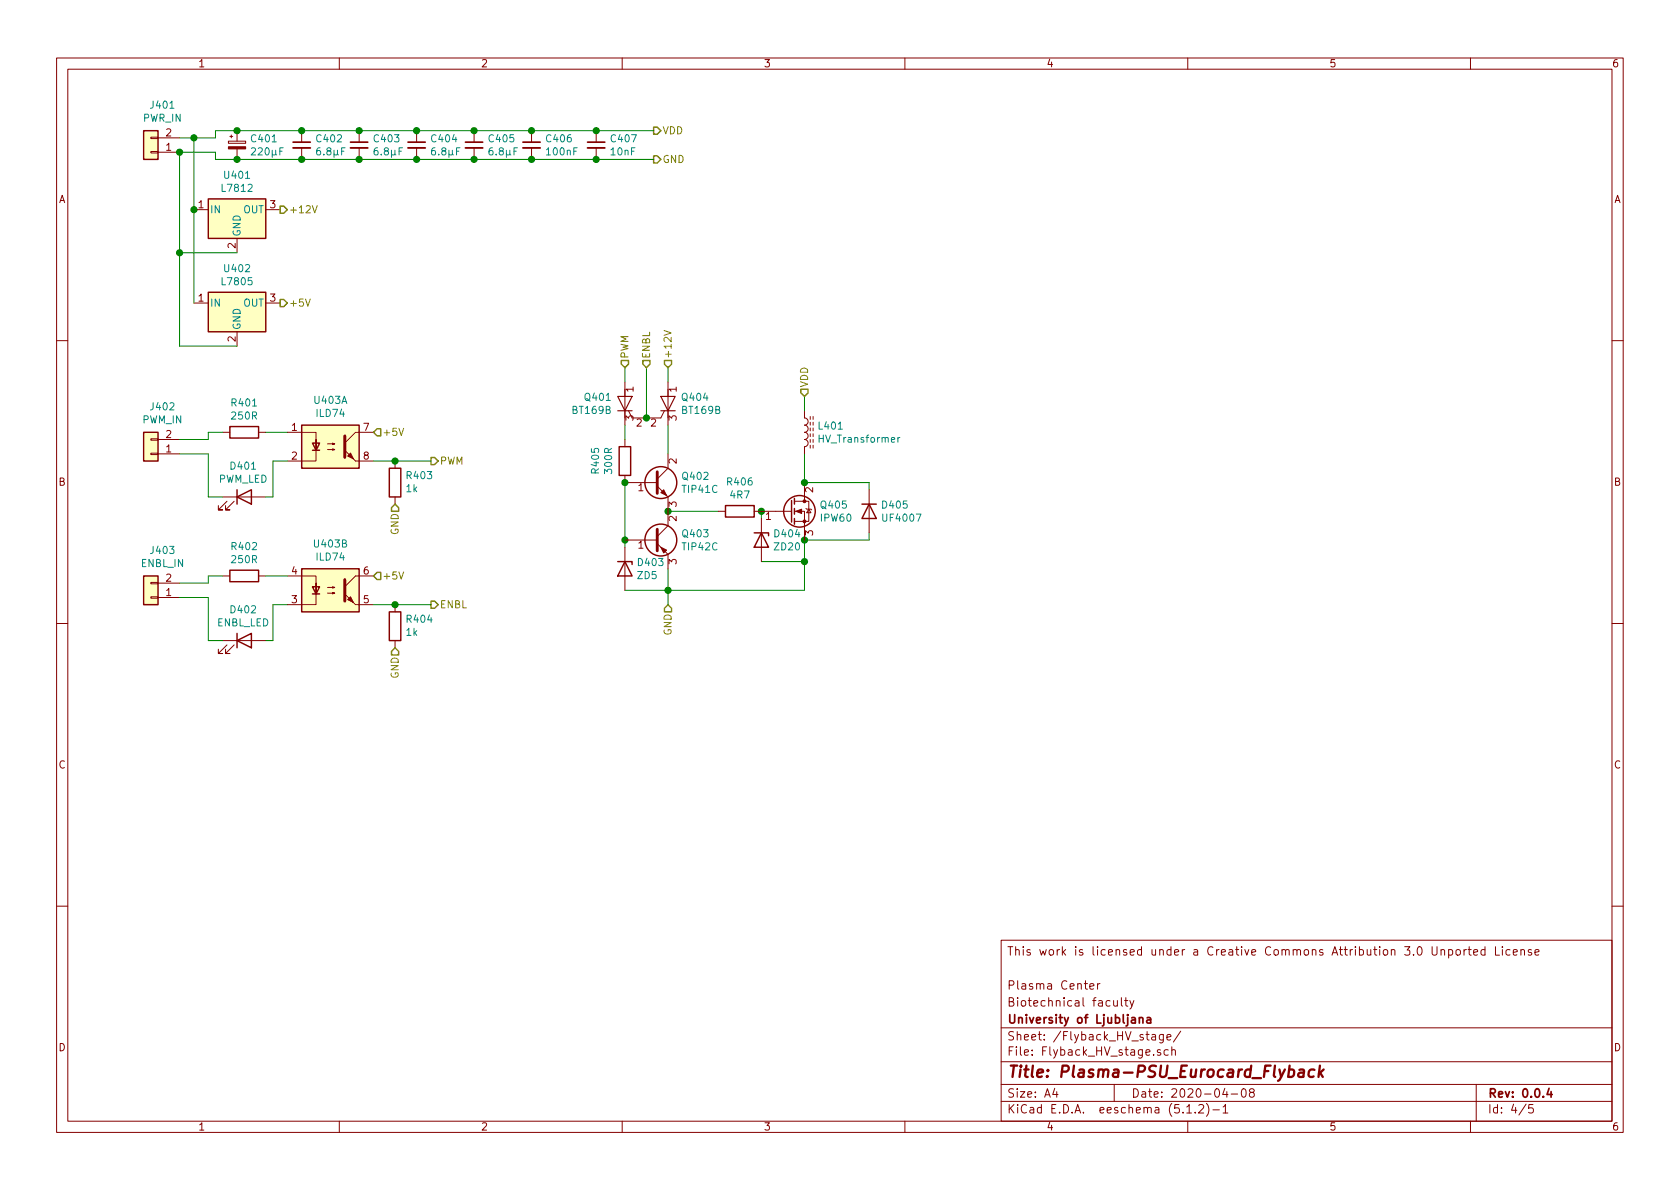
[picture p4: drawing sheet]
<svg xmlns="http://www.w3.org/2000/svg" width="297mm" height="210mm" viewBox="0 0 297 210" stroke-linecap="round" stroke-linejoin="round" font-family="sans-serif">
<g fill="none" stroke="#840000" stroke-width=".18">
<path d="M10 10.3h277v189.9h-277zM12 12.2h273v186.1h-273zM60 10.3v1.9M110 10.3v1.9M160 10.3v1.9M210 10.3v1.9M260 10.3v1.9M26.7 24.3h1.2v.2h-1.2zM26.7 26.8h1.2v.2h-1.2zM27.9 26.9h3.8M27.9 24.4h3.8M34.3 37.1h2.5"/>
<path d="M40.4 25h3v.3h-3zM40.6 24.1h.5M40.9 23.9v.5M41.9 23.1v1.9M41.9 26.3v1.9M47 37.1h2.5M53.3 23.1v2M53.3 26.2v2M63.5 23.1v2M63.5 26.2v2M73.7 23.1v2M73.7 26.2v2"/>
<path d="M83.8 23.1v2M83.8 26.2v2M94 23.1v2M94 26.2v2M105.4 23.1v2M105.4 26.2v2M34.3 53.6h2.5M41.9 42.2v2.5M41.9 58.7v2.5M47 53.6h2.5M10 60.2h2M26.7 77.6h1.2v.2h-1.2z"/>
<path d="M27.9 77.7h3.8M39.4 76.4h1.2M45.7 76.4h1.3M50.8 76.4h5.1v2M55.9 79.6v-1.9v3.8h-5.1M57.9 79.5h1.3l-.4 .1v-.2l.4 .1M57.9 78.5h1.3l-.4 .1v-.2l.4 .1M66 76.4h-3.1l-1.9 2M110.5 67.6v7.6M110.5 77.7v1.3M111.1 72.6l.7 1.3h5l.7-1.3M118.1 67.6v7.6"/>
<path d="M142.2 72.6v1.3a.63 .63 0 0 1 .7 .6 .63 .63 0 0 1-.7 .7 .63 .63 0 0 1 .7 .6 .63 .63 0 0 1-.7 .6 .63 .63 0 0 1 .7 .7 .63 .63 0 0 1-.7 .6 .63 .63 0 0 1 .7 .7 .63 .63 0 0 1-.7 .6v1.3M143.3 73.7v.5M143.3 74.7v.5M143.3 75.7v.5M143.3 76.7v.5M143.3 77.7v.5M143.3 78.7v.5M143.8 73.7v.5M143.8 74.7v.5M143.8 75.7v.5M143.8 76.7v.5M143.8 77.7v.5"/>
<path d="M143.8 78.7v.5M285 60.2h2M26.7 80.1h1.2v.3h-1.2zM27.9 80.3h3.8M39.4 87.9h7.6M40.1 88.6l-1.5 1.6h.8h-.8v-.8M41.4 88.6l-1.5 1.6h.7h-.7v-.8M62.9 81.5h3.1M69.8 81.5v1.3M69.8 87.9v1.2M110.5 84.1v1.2h5.7M110.5 96.8v7.6"/>
<path d="M110.5 95.5h5.7M116.2 86l1.9 1.9v5.1l-1.9 1.9M116.2 96.1l1.9 1.9v2.6M118.1 80.3v2.5l-1.9 1.9M127 90.4h1.3M133.3 90.4h6.7M134.6 91.7v7.6M140.5 90.4h1.7v5.1M140.5 88.6h2.5v3.6h-2.5M142.2 85.3v3.3M142.5 89.9l.1 .1h.8l.1 .2M143 90l.4 .7h-.8z"/>
<path d="M153.7 86.6v7.6M10 110.3h2M26.7 103h1.2v.2h-1.2zM26.7 105.5h1.2v.3h-1.2zM27.9 105.7h3.8M27.9 103.1h3.8M39.4 101.8h1.2M39.4 113.3h7.6M40.1 114l-1.5 1.6h.8h-.8v-.8M41.4 114l-1.5 1.6h.7h-.7v-.8M45.7 101.8h1.3M50.8 101.8h5.1v2"/>
<path d="M55.9 105v-1.9v3.8h-5.1M57.9 104.9h1.3l-.4 .1v-.2l.4 .1M57.9 103.9h1.3l-.4 .1v-.2l.4 .1M62.9 106.9h3.1M66 101.8h-3.1l-1.9 2M69.8 106.9v1.3M69.8 113.3v1.2M285 110.3h2M10 160.2h2M177 166.3h108v32h-108zM192.7 174.4l.7-.1-.1-.3-.4-.1-.2 .2 .1 .7h.5M194.1 173.9v1"/>
<path d="M194.5 173.9l-.3 .1-.1 .2M196.9 176.9v.8a.39 .39 0 0 0 .7 .1M197.6 176.9v1M198.3 176.4v1.3l.2 .2M198.8 176.9h.6M199.1 176.4v1.3l.3 .2M199.8 176.9l.3 1M200.5 176.9l-.5 1.4-.2 .1M254.8 168l.2-.1 .3 .1 .1 .9M254.8 167.9v1M256.1 168l.5-.1 .2 .3-.1 .6h-.6M256.1 167.9v1.5"/>
<path d="M257.5 168l.2-.1 .4 .1v.8l-.2 .1-.4-.1zM258.9 167.9v1M259.3 167.9l-.3 .1-.1 .2M259.6 167.9h.5M259.8 167.4v1.3l.3 .2M260.6 168.4l.7-.1-.1-.3-.4-.1-.2 .2v.7h.6M262.6 168l-.5-.1-.3 .3 .2 .6h.6M262.6 167.4v1.5M264.4 167.4v1.5h.7M265.6 167.4v.2M265.6 167.9v1M267 168l-.5-.1-.2 .3v.6l.2 .1 .5-.1"/>
<path d="M267.6 168.4l.7-.1-.1-.3-.4-.1-.2 .2v.7h.6M268.9 168l.2-.1 .4 .1v.9M268.9 167.9v1M270.8 168l-.4-.1-.2 .2 .1 .2 .5 .2v.3h-.6M271.4 168.4l.7-.1v-.3l-.5-.1-.2 .2 .1 .7h.6M285 160.2h2M60 198.3v1.9M110 198.3v1.9M160 198.3v1.9M177 194.8h108M177 191.8h108M177 187.8h108"/>
<path d="M177 181.8h108M186.5 192.5l-.4 1h1M186.8 193v1M197 191.8v3M203.7 183h.6v.9M204.3 183.3l-.5 .1-.2 .2 .2 .3 .5-.1M205.2 185.7l-.4-.1-.2 .2 .1 .2 .5 .2v.3h-.6M205.7 182.9v1.2l-.3 .3-.3-.1M205.7 183l-.4-.1-.3 .3 .1 .6h.6M206.3 183.4l.7-.1v-.3l-.4-.1-.3 .2 .1 .7h.6M206.6 185.7l-.5-.1-.3 .3 .1 .6 .2 .1 .5-.1M207.2 185.7l.2-.1 .3 .1 .1 .9"/>
<path d="M207.2 185.1v1.5M208.8 182.3l-1.3 2M209.8 195.8l.5-.5v1.5M209.8 196.8h.9M210 198.3v1.9M211.3 196.7v.1M212 195.5l.2-.2h.3l.3 .5-.9 1h.9M213.3 195.1a1.71 1.71 0 0 1 0 2.3M214.5 196.3h1.1M216.3 195.8l.4-.5v1.5M216.3 196.8h.8M216.6 192.5l-.4 1h.9"/>
<path d="M216.9 193v1M217.7 193.5h1.1M219.6 192.7l.4-.2a.94 .94 0 0 1 0 1.5 .82 .82 0 0 1-.4-1.3zM221.2 193.2l-.3-.3 .1-.2 .2-.2 .4 .1 .2 .2-.1 .2-.6 .2a.48 .48 0 0 0-.1 .7l.2 .1 .5-.1a.48 .48 0 0 0-.1-.7h-.1M260 198.3v1.9M261 191.8v6.5M269.8 195.2l-1.2 2M271 195.3h-.7v.7l.2-.1 .5 .1 .1 .2-.1 .5-.2 .1-.5-.1"/>
</g>
<path d="M51.8 25.1h3.1M62 25.1h3M72.1 25.1h3.1M82.3 25.1h3M92.5 25.1h3M103.9 25.1h3M201.4 179.9v1M201.4 180.1l.3-.2 .3 .1 .1 .9M202.8 180h.6l.1 .9M203.5 180.3l-.6 .1a.29 .29 0 0 0-.2 .2 .29 .29 0 0 0 .2 .3l.6-.1M273.9 192.5l-.4 1h.9M274.2 193v1" fill="none" stroke="#840000" stroke-width=".3"/>
<path d="M229.7 189.2h.8l.1 .2-.2 1M230.6 189.6l-.7 .1a.4 .4 0 0 0-.4 .3 .4 .4 0 0 0 .3 .4l.7-.1M232.4 189.2a.68 .68 0 0 0-1 .3l-.1 .6 .2 .2 .2 .1 .6-.1M233.4 188.4l-.3 2M233.4 189.7l.5 .7M234 189.1l-.8 .8" fill="none" stroke="#840000" stroke-width=".41"/>
<g fill="#008400" stroke="#008400" stroke-width=".25">
<circle cx="142.2" cy="99.3" r=".51"/>
<circle cx="118.1" cy="104.4" r=".51"/>
<circle cx="142.2" cy="95.5" r=".51"/>
<circle cx="134.6" cy="90.4" r=".51"/>
<circle cx="118.1" cy="90.4" r=".51"/>
<circle cx="110.5" cy="95.5" r=".51"/>
<circle cx="142.2" cy="85.3" r=".51"/>
<circle cx="41.9" cy="23.1" r=".51"/>
<circle cx="41.9" cy="28.2" r=".51"/>
<circle cx="105.4" cy="23.1" r=".51"/>
<circle cx="105.4" cy="28.2" r=".51"/>
<circle cx="110.5" cy="85.3" r=".51"/>
<circle cx="114.3" cy="73.9" r=".51"/>
<circle cx="53.3" cy="23.1" r=".51"/>
<circle cx="53.3" cy="28.2" r=".51"/>
<circle cx="63.5" cy="23.1" r=".51"/>
<circle cx="63.5" cy="28.2" r=".51"/>
<circle cx="73.7" cy="23.1" r=".51"/>
<circle cx="73.7" cy="28.2" r=".51"/>
<circle cx="83.8" cy="23.1" r=".51"/>
<circle cx="83.8" cy="28.2" r=".51"/>
<circle cx="94" cy="23.1" r=".51"/>
<circle cx="94" cy="28.2" r=".51"/>
<circle cx="34.3" cy="24.4" r=".51"/>
<circle cx="31.8" cy="26.9" r=".51"/>
<circle cx="34.3" cy="37.1" r=".51"/>
<circle cx="31.8" cy="44.7" r=".51"/>
<circle cx="69.9" cy="81.5" r=".51"/>
<circle cx="69.9" cy="106.9" r=".51"/>
</g>
<g fill="none" stroke="#008400" stroke-width=".18">
<path d="M34.3 24.4v29.2M115.6 23.1h-77.5v1.3h-6.4M115.6 28.2h-77.5v-1.3h-6.4v34.3h10.2M31.7 44.7h10.2M39.4 76.4h-2.6v1.3h-5.1M47 76.4h3.8M110.5 65v2.6M110.5 75.2v2.5M114.3 65v8.9M118.1 65v2.6M118.1 75.2v5.1M142.2 70.1v2.5"/>
<path d="M31.7 80.3h5.1v7.6h2.6M50.8 81.5h-2.5v6.4h-1.3M66 81.5h10.2M110.5 85.3v11.5M118.1 90.4h8.9M134.6 99.3h7.6M134.6 90.4v1.3M142.2 80.3v5h11.5v1.3M153.7 94.2v1.3h-11.5v8.9h-31.7M31.7 105.7h5.1v7.6h2.6M39.4 101.8h-2.6v1.3h-5.1M47 101.8h3.8"/>
<path d="M50.8 106.9h-2.5v6.4h-1.3M66 106.9h10.2M118.1 100.6v6.3"/>
</g>
<g fill="none" stroke="#840000" stroke-width=".25">
<path d="M25.4 23.1h2.5v5.1h-2.5zM36.8 35.2h10.2v7h-10.2zM36.8 51.7h10.2v7h-10.2zM25.4 76.4h2.5v5.1h-2.5zM40.6 75.4h5.1v2.1h-5.1zM53.3 75.2h10.2v7.6h-10.2zM55.2 78.4h1.3l-.6 1.2zM55.2 79.6h1.3M109.5 79h2v5.1h-2zM41.9 87.9l2.5-1.3v2.5zM41.9 86.6v2.5M68.8 82.8h2.1v5.1h-2.1z"/>
<path d="M109.2 99.3h2.6v.5M110.5 99.3l1.3 2.5h-2.6zM128.3 89.4h5v2h-5zM133.3 94.2h2.6v.5M134.6 94.2l1.3 2.6h-2.6zM140 88.5v3.8M140.5 88.1v1M140.5 89.9v1M140.5 91.7v1M152.4 89.1h2.5M153.7 89.1l1.2 2.6h-2.5zM25.4 101.8h2.5v5.1h-2.5z"/>
<path d="M40.6 100.8h5.1v2.1h-5.1zM41.9 113.3l2.5-1.3v2.5zM41.9 112v2.5M53.3 100.6h10.2v7.6h-10.2zM55.2 103.8h1.3l-.6 1.2zM55.2 105h1.3M68.8 108.2h2.1v5.1h-2.1z"/>
<circle cx="116.8" cy="95.5" r="2.82"/>
<circle cx="116.8" cy="85.3" r="2.82"/>
<circle cx="141.4" cy="90.4" r="2.79"/>
</g>
<path d="M61 77.1v3.8M116.2 83.4v3.8M116.2 93.6v3.8M61 102.5v3.8" fill="none" stroke="#840000" stroke-width=".51"/>
<g fill="#840000" stroke="#840000" stroke-width=".18">
<path d="M116.8 87.1l.5-.5 .6 1z"/>
<path d="M116.8 96.8l1.1 .5-.6 .5z"/>
<path d="M140.7 90.4l1-.4v.8z"/>
<path d="M40.4 26h3v.3h-3z"/>
<path d="M61 79.6l1.9 1.9z"/>
<path d="M61.5 80.6l.5-.5 .5 1z"/>
<path d="M61 105l1.9 1.9z"/>
<path d="M61.5 106l.5-.5 .5 1z"/>
<circle cx="142.2" cy="92.2" r=".25"/>
<circle cx="142.2" cy="88.6" r=".25"/>
</g>
<path d="M109.2 70.1h2.6l-1.3 2.5zM109.2 72.6h2.6M116.8 70.1h2.6l-1.3 2.5zM116.8 72.6h2.6" fill="none" stroke="#840000" stroke-width=".2"/>
<path d="M158.7 77.4v.8M159.1 77.4l-.4 .2" fill="none" stroke="#008484" stroke-width=".18"/>
<g fill="#ffffc2" stroke="#ffffc2" stroke-width=".18">
<path d="M25.4 23.1h2.5v5.1h-2.5z"/>
<path d="M36.8 35.2h10.2v7h-10.2z"/>
<path d="M25.4 101.8h2.5v5.1h-2.5z"/>
<path d="M25.4 76.4h2.5v5.1h-2.5z"/>
<path d="M36.8 51.7h10.2v7h-10.2z"/>
<path d="M53.3 75.2h10.2v7.6h-10.2z"/>
<path d="M53.3 100.6h10.2v7.6h-10.2z"/>
</g>
<path d="M51.8 26.2h3.1M62 26.2h3M72.1 26.2h3.1M82.3 26.2h3M92.5 26.2h3M103.9 26.2h3" fill="none" stroke="#840000" stroke-width=".33"/>
<g fill="none" stroke="#848400" stroke-width=".25">
<path d="M49.5 36.4h.7l.6 .7-.6 .6h-.7zM115.6 22.5h.6l.6 .6-.6 .6h-.6zM115.6 27.6h.6l.6 .6-.6 .6h-.6zM49.5 53h.7l.6 .6-.6 .6h-.7zM66.7 75.8h.6v1.3h-.6l-.7-.7zM109.9 63.7h1.2v.7l-.6 .6-.6-.6zM113.7 63.7h1.2v.7l-.6 .6-.6-.6zM117.5 63.7h1.2v.7l-.6 .6-.6-.6zM141.6 68.8h1.3v.7l-.7 .6-.6-.6zM69.8 89.1l.7 .7v.6h-1.3v-.6zM76.2 80.9h.6l.7 .6-.7 .7h-.6zM66.7 101.2h.6v1.3h-.6l-.7-.7z"/>
<path d="M69.8 114.5l.7 .7v.6h-1.3v-.6zM76.2 106.3h.6l.7 .6-.7 .7h-.6zM118.1 106.9l.6 .7v.6h-1.2v-.6z"/>
</g>
<path d="M55.2 36.4l.5 1.2 .4-1.2M54 52.9l.4 1.2 .5-1.2M117.4 58.4l1.3 .5-1.3 .4M70.5 75.7l.4 1.3 .5-1.3M70.5 101.1l.4 1.3 .5-1.3" fill="none" stroke="#848400" stroke-width=".18"/>
<text font-size="2.8" fill="#840000" x="178" y="190.5">Title: Plasma-PSU_Eurocard_Flyback</text>
<g font-size="2.1" fill="#840000">
<text x="178" y="169">This work is licensed under a Creative Commons Attribution 3.0 Unported License</text>
<text x="178" y="178">Biotechnical faculty</text>
<text x="178" y="175">Plasma Center</text>
<text x="178" y="184">Sheet: /Flyback_HV_stage/</text>
<text x="178" y="181">University of Ljubljana</text>
<text x="178" y="186.7">File: Flyback_HV_stage.sch</text>
<text x="178" y="196.9">KiCad E.D.A. eeschema (5.1.2)-1</text>
<text x="178" y="194.1">Size: A4</text>
<text x="200" y="194.1">Date: 2020-04-08</text>
<text x="263" y="194.1">Rev: 0.0.4</text>
<text x="263" y="196.9">Id: 4/5</text>
</g>
<g font-size="1.8" fill="#840000">
<text x="35" y="11.9">1</text>
<text x="85" y="11.9">2</text>
<text x="135" y="11.9">3</text>
<text x="185" y="11.9">4</text>
<text x="235" y="11.9">5</text>
<text x="285" y="11.9">6</text>
<text x="29.4" y="26.7">1</text>
<text x="29.4" y="24.1">2</text>
<text x="10.4" y="35.9">A</text>
<text x="285.4" y="35.9">A</text>
<text x="35.1" y="36.8">1</text>
<text x="47.8" y="36.8">3</text>
<text x="41.7" y="43.9" transform="rotate(-90 41.7 43.9)">2</text>
<text x="35.1" y="53.3">1</text>
<text x="47.8" y="53.3">3</text>
<text x="41.7" y="60.4" transform="rotate(-90 41.7 60.4)">2</text>
<text x="112" y="69.3" transform="rotate(-90 112 69.3)">1</text>
<text x="119.6" y="69.3" transform="rotate(-90 119.6 69.3)">1</text>
<text x="29.4" y="77.5">2</text>
<text x="51.6" y="76.2">1</text>
<text x="64.3" y="76.2">7</text>
<text x="112" y="74.4" transform="rotate(-90 112 74.4)">3</text>
<text x="112.5" y="75.4">2</text>
<text x="115.1" y="75.4">2</text>
<text x="119.6" y="74.4" transform="rotate(-90 119.6 74.4)">3</text>
<text x="29.4" y="80">1</text>
<text x="51.6" y="81.3">2</text>
<text x="64.3" y="81.3">8</text>
<text x="119.6" y="82" transform="rotate(-90 119.6 82)">2</text>
<text x="10.4" y="85.9">B</text>
<text x="112.9" y="86.9">1</text>
<text x="119.6" y="89.6" transform="rotate(-90 119.6 89.6)">3</text>
<text x="143.8" y="87.1" transform="rotate(-90 143.8 87.1)">2</text>
<text x="285.4" y="85.9">B</text>
<text x="119.6" y="92.2" transform="rotate(-90 119.6 92.2)">2</text>
<text x="135.4" y="91.9">1</text>
<text x="143.8" y="94.7" transform="rotate(-90 143.8 94.7)">3</text>
<text x="51.6" y="101.6">4</text>
<text x="64.3" y="101.6">6</text>
<text x="112.9" y="97">1</text>
<text x="119.6" y="99.8" transform="rotate(-90 119.6 99.8)">3</text>
<text x="29.4" y="105.4">1</text>
<text x="29.4" y="102.9">2</text>
<text x="51.6" y="106.7">3</text>
<text x="64.3" y="106.7">5</text>
<text x="10.4" y="135.9">C</text>
<text x="285.4" y="135.9">C</text>
<text x="10.4" y="185.9">D</text>
<text x="285.4" y="185.9">D</text>
<text x="35" y="199.9">1</text>
<text x="85" y="199.9">2</text>
<text x="135" y="199.9">3</text>
<text x="185" y="199.9">4</text>
<text x="235" y="199.9">5</text>
<text x="285" y="199.9">6</text>
</g>
<g font-size="1.8" fill="#008484">
<text x="25.3" y="21.5">PWR_IN</text>
<text x="26.8" y="19.2">J401</text>
<text x="44.6" y="25.2">C401</text>
<text x="44.7" y="27.5">220µF</text>
<text x="56.1" y="25.2">C402</text>
<text x="56.2" y="27.5">6.8µF</text>
<text x="66.2" y="25.2">C403</text>
<text x="66.3" y="27.5">6.8µF</text>
<text x="76.4" y="25.2">C404</text>
<text x="76.5" y="27.5">6.8µF</text>
<text x="86.6" y="25.2">C405</text>
<text x="86.6" y="27.5">6.8µF</text>
<text x="96.7" y="25.2">C406</text>
<text x="96.8" y="27.5">100nF</text>
<text x="108.1" y="27.5">10nF</text>
<text x="108.2" y="25.2">C407</text>
<text x="39.4" y="33.9">L7812</text>
<text x="39.8" y="31.6">U401</text>
<text x="37.1" y="37.7">IN</text>
<text x="42.5" y="41.9" transform="rotate(-90 42.5 41.9)">GND</text>
<text x="43" y="37.7">OUT</text>
<text x="39.4" y="50.4">L7805</text>
<text x="39.8" y="48.1">U402</text>
<text x="37.1" y="54.2">IN</text>
<text x="42.5" y="58.4" transform="rotate(-90 42.5 58.4)">GND</text>
<text x="43" y="54.2">OUT</text>
<text x="41.1" y="71.9">R401</text>
<text x="55.7" y="71.4">U403A</text>
<text x="103.5" y="70.9">Q401</text>
<text x="120.7" y="70.9">Q404</text>
<text x="25.2" y="74.9">PWM_IN</text>
<text x="26.8" y="72.6">J402</text>
<text x="41.1" y="74.2">250R</text>
<text x="56" y="73.7">ILD74</text>
<text x="101.3" y="73.2">BT169B</text>
<text x="120.7" y="73.2">BT169B</text>
<text x="144.9" y="76">L401</text>
<text x="40.9" y="83.1">D401</text>
<text x="105.9" y="83.6" transform="rotate(-90 105.9 83.6)">R405</text>
<text x="108.2" y="83.6" transform="rotate(-90 108.2 83.6)">300R</text>
<text x="145" y="78.3">HV_Transformer</text>
<text x="38.6" y="85.4">PWM_LED</text>
<text x="71.9" y="87">1k</text>
<text x="72" y="84.7">R403</text>
<text x="120.8" y="87.2">TIP41C</text>
<text x="120.8" y="84.9">Q402</text>
<text x="128.7" y="85.8">R406</text>
<text x="129.2" y="88.2">4R7</text>
<text x="145.3" y="89.9">Q405</text>
<text x="156.1" y="89.9">D405</text>
<text x="120.8" y="95">Q403</text>
<text x="137.1" y="95">D404</text>
<text x="145.2" y="92.2">IPW60</text>
<text x="156.3" y="92.2">UF4007</text>
<text x="25" y="100.3">ENBL_IN</text>
<text x="26.8" y="98">J403</text>
<text x="41.1" y="97.3">R402</text>
<text x="41.1" y="99.6">250R</text>
<text x="55.7" y="96.8">U403B</text>
<text x="56" y="99.1">ILD74</text>
<text x="112.9" y="100.1">D403</text>
<text x="120.8" y="97.3">TIP42C</text>
<text x="137" y="97.3">ZD20</text>
<text x="112.8" y="102.4">ZD5</text>
<text x="38.3" y="110.8">ENBL_LED</text>
<text x="40.9" y="108.5">D402</text>
<text x="71.9" y="112.4">1k</text>
<text x="72" y="110.1">R404</text>
</g>
<g font-size="1.8" fill="#848400">
<text x="117.1" y="23.7">VDD</text>
<text x="117.1" y="28.8">GND</text>
<text x="51.1" y="37.7">+12V</text>
<text x="51.1" y="54.2">+5V</text>
<text x="111.1" y="63.5" transform="rotate(-90 111.1 63.5)">PWM</text>
<text x="114.9" y="63.5" transform="rotate(-90 114.9 63.5)">ENBL</text>
<text x="118.7" y="63.5" transform="rotate(-90 118.7 63.5)">+12V</text>
<text x="142.9" y="68.6" transform="rotate(-90 142.9 68.6)">VDD</text>
<text x="67.6" y="77.1">+5V</text>
<text x="77.7" y="82.2">PWM</text>
<text x="70.5" y="94.6" transform="rotate(-90 70.5 94.6)">GND</text>
<text x="67.6" y="102.5">+5V</text>
<text x="77.7" y="107.6">ENBL</text>
<text x="118.7" y="112.4" transform="rotate(-90 118.7 112.4)">GND</text>
<text x="70.5" y="120" transform="rotate(-90 70.5 120)">GND</text>
</g>
</svg>
